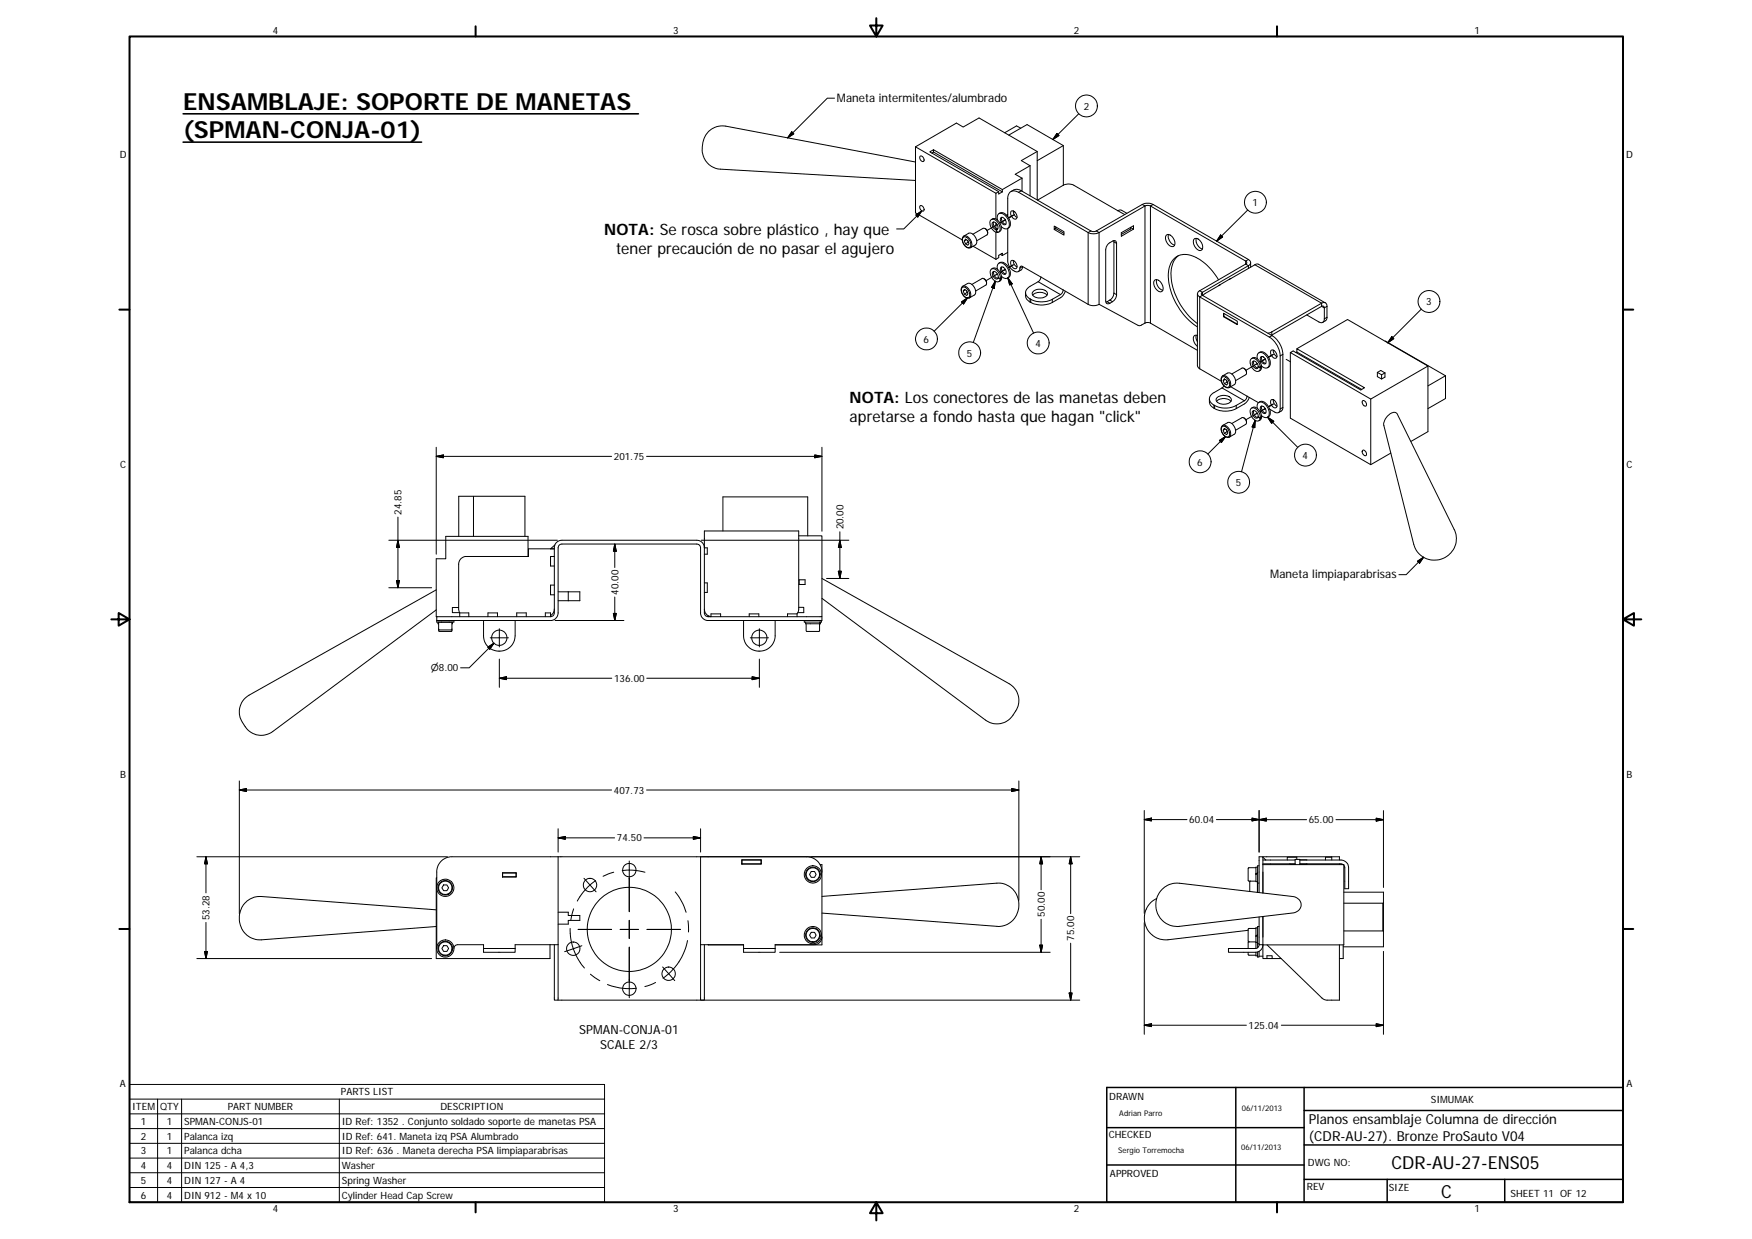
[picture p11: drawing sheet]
<svg xmlns="http://www.w3.org/2000/svg" width="420mm" height="297mm" viewBox="0 0 420 297" stroke-linecap="round" stroke-linejoin="round" font-family="sans-serif">
<g fill="none" stroke="#000" stroke-width=".24">
<path d="M189.9 31.6l.5 .5-1.5 1zM200.1 23.5h-1.7l-9.5 9.6M219.6 38.8l-45.5-8.6a5 5 0 0 0-5.7 5.6v.4a4.7 4.7 0 0 0 4.4 4.4l46.8 2.7M219.6 35.2l19.2 11.1M219.6 35.2l9.8-5.7 1.6 1 3.8-2.2 13.9 8v11.6M219.6 35.2v15.8l11.1 6.5M220.7 37.5a.79 .79 0 0 1 .8 .3 .79 .79 0 0 1-.1 .9 .91 .91 0 0 1-.7-1.2zM223.5 36.7l.4-.3 16.5 9.6M223.9 35.9l16.5 9.5M223.9 35.9v.5M223.9 35.9l-.9 .5 16.5 9.6v.5l.9-.5M241.9 32.4l4.4-2.5 8.7 5v9.5"/>
<path d="M244.8 30.7l-1-.5-2.9 1.6M247 39.7l-3.5 2.1 1.6 .9M247 39.7v7.3M248.7 36.3l-3.8 2.2 2.1 1.2M253.5 32l.5 .5-1.5 .9zM255 34.9l-6.3 3.6M258.7 27.3l-6.2 6.1M219.6 51.5l1.5-1-1 1.5zM220.7 49.4a.79 .79 0 0 1 .8 .3 .79 .79 0 0 1-.1 .9 .93 .93 0 0 1-.7-1.2zM221.1 50.5l-4.4 4.4h-1.7M231 57a1.23 1.23 0 0 1 1.7 1 .8 .8 0 0 1 .1 .8 .8 .8 0 0 1-.7 .5 1.88 1.88 0 0 1-1.1-2.3zM231.1 56.6l1.2-.7a1.87 1.87 0 0 1 1.6 2.8l-1.1 .7"/>
<path d="M231.1 56.6a1.86 1.86 0 0 1 2 2.1l-.3 .7M231.1 56.6a1.88 1.88 0 0 0 1.1 2.9l.6-.1M231.5 57.3l.6 .4 .3 .7-.3 .4-.6-.3-.2-.7zM231.7 57.5l-.4 .3M232.1 57.7l.1 .4M232.2 58.1l-.7 .4M232.2 58.1h.1M233.3 56.2l2.5-1.5a1.07 1.07 0 0 1 .9 1.6l-2.5 1.4M233.4 59l5.4 3.2M236.2 54.8l.5 .4 .2 .7M237.8 52.6a1.44 1.44 0 0 1 2 1 1.35 1.35 0 0 1-.3 2M238.3 53.2a1.31 1.31 0 0 0 1 1.7l-.5 .1"/>
<path d="M238.8 55a1.11 1.11 0 0 1-.6-1.8 1.15 1.15 0 0 1 .9 1.8l-.2 .1M238.8 55l.3 .7M238.8 46.3v6.2M238.8 53.5v1.2M238.8 55.7v6.5M239.1 53.8l-.4 .2M239.1 53.8l-2.4 1.4M239.2 55.7h-.1M239.2 54.9l-.3 .2 .3 .6a1.13 1.13 0 0 0 .4-1.8 1.41 1.41 0 0 0-2.1-1.1 2.37 2.37 0 0 0 1.6 2.9M239.2 52.8a1.04 1.04 0 0 1 .2-1.5 1.04 1.04 0 0 1 1.5 .2 2.46 2.46 0 0 1 .9 3.2 1.2 1.2 0 0 1-1.7-.4M239.5 46l-.7 .3M239.6 51.2a1.57 1.57 0 0 1 2.2 1 1.75 1.75 0 0 1-.2 2.6"/>
<path d="M240 52.2a1.05 1.05 0 0 1 1.1 .5 1.05 1.05 0 0 1 0 1.2 1.21 1.21 0 0 1-1.1-1.7zM240.3 52.1l-.1 .6a1.24 1.24 0 0 0 1 1M240.4 45.4v.6M241.1 52.7l-.4 .2M241.1 52.7l-1.3 .7M241.1 52.7l-1.3 .8M241.5 51.5l.2 .1M241.5 51.5v.3M241.7 54.8v7.8a2.61 2.61 0 0 0 2.4 2.6l.4-.5 .1-.4M241.7 51.4l-.2 .1M242.5 50.7a1.22 1.22 0 0 1 1.3 1.5 .67 .67 0 0 1-.6 .3 .67 .67 0 0 1-.6-.5 1.22 1.22 0 0 1-.1-1.3zM243 51.6l-1.1 .6"/>
<path d="M243 50.7l.4 .1M243 50.6v.2a1.57 1.57 0 0 0 .9 1.3M243.3 51.4l-1.4 .8M244.3 46.1a1.59 1.59 0 0 0-1.9-.2 1.59 1.59 0 0 0-.7 1.7v4.3M244.3 46.1l16.7 9.7M244.9 45.7l16.7 9.7M244.9 45.7l-.6 .4M244.9 45.7a1.95 1.95 0 0 0-2.5 .2M245.1 42.7l-4.7 2.7M245.1 42.7v3.1M253.2 54.8l2 1.1M253.2 54.4v.4"/>
<path d="M253.2 54.8l-.4 .2 2.4 1.4v-.9l-2.4-1.3v.8M255 44.4l1.1-.3 1.3 .2 10.7 6.2M255 44.4l-6.2 3.6M261 55.8l1.1 .2 1.5-.2M261 55.8v17.2M261.6 55.4l.5 .1 .8-.1M261.6 55.4l-.6 .4M262.9 55.4l.7 .4M263.6 55.8v17.2M267.1 57.7v.3M267.1 58v12.3M267.1 58l.7 .4"/>
<path d="M267.8 58.4a.59 .59 0 0 0-.3-.7 .59 .59 0 0 0-.7 .1l-.6 .4a2.13 2.13 0 0 0-1 1.7v12.3a.6 .6 0 0 0 .3 .6 .6 .6 0 0 0 .7-.1M267.8 58.4v12.3M268.1 50.5l.6-.2 1.5 .8M268.1 50.5l1.6 .9M268.9 55.8l2.9-1.7v.8l-2.9 1.7zM271.2 54.5v.4l-2.3 1.3M271.2 54.6l.6 .3M273.9 49l-11 6.4M273.9 49l.9-.3 1.1 .1 .6 .2M273.9 49l.7 .4M274.6 49.4l-11 6.4M274.6 49.4l.6-.2 .7 .2"/>
<path d="M274.6 49.4v28.1M275.9 49.4v28.1M275.9 49.4l22.8 13.2M276.5 49l-.6 .4M276.5 49l22.9 13.2M279.7 56.4a1.38 1.38 0 0 1 1.9 1.1 .98 .98 0 0 1-.5 1.6 2.07 2.07 0 0 1-1.4-2.7zM280.2 56.2a2.26 2.26 0 0 0 1.5 2.6M286.5 57.2a1.88 1.88 0 0 1 1.9 2.1 .74 .74 0 0 1-.5 .8 .74 .74 0 0 1-.9-.4 1.89 1.89 0 0 1-.5-2.5zM286.9 57.2l-.1 .1a2.31 2.31 0 0 0 1.6 2.4M292.7 56.3l.5 .5-1.4 1zM299.2 50.3l-7.4 7.5M230.6 72.4l1.4-1-.9 1.5z"/>
<path d="M230.8 68.9a1.6 1.6 0 0 1 1.5 2.5 1.68 1.68 0 0 1-1.5-2.5zM230.9 68.6a1.92 1.92 0 0 1 1.9 2.5l-.3 .3M230.9 68.6a1.84 1.84 0 0 0 1.5 2.9l.1-.1M230.9 68.6l1.1-.6a1.91 1.91 0 0 1 1.8 2.7l-1.3 .7M231.3 69.4l.5 .3 .3 .7-.3 .4-.5-.3-.3-.7zM231.5 69.5l-.5 .3M231.8 69.7l.1 .4M231.9 70.1l-.6 .4M231.9 70.1h.1M232 71.4l-8 8M233.1 68.2l2.4-1.4a1.06 1.06 0 0 1 .9 1.5l-2.4 1.5M236 66.8a1.05 1.05 0 0 1 .6 1.1"/>
<path d="M237.8 64.5a1.47 1.47 0 0 1 2.2 1l.1 .5a.58 .58 0 0 1-.2 .8M238.3 65.1v.1a1.35 1.35 0 0 0 1 1.5M238.7 67.4l-.3 1.7-.6-.2zM238.7 67.4l-5.3 14.7M238.8 65.9l.4-.2-2.7 1.6M239.2 64.5a1.02 1.02 0 0 1 .3-1.4 1.02 1.02 0 0 1 1.4 .3l.2 .2a2.24 2.24 0 0 1 .6 3.1 1.32 1.32 0 0 1-1.5-.4M239.4 66.7l.5 .3M239.4 66.7a.68 .68 0 0 1-.7 .1 .68 .68 0 0 1-.5-.5 .62 .62 0 0 1-.3-.8 .62 .62 0 0 1 .7-.4 1.49 1.49 0 0 1 .8 1.4l.5 .3M239.5 66.5l-.1 .2M239.6 63.1a1.58 1.58 0 0 1 2.2 .9 1.77 1.77 0 0 1-.2 2.7M239.9 61l.5 .3M239.9 66.8a2.04 2.04 0 0 0-2.1-2.3 2.12 2.12 0 0 0 1.3 3.1l.6-.2 .2-.4"/>
<path d="M240.1 64a1.11 1.11 0 0 1 1 1.8 1.18 1.18 0 0 1-1-1.8zM240.1 66.5l.1 .1M240.2 66.6l-.3 .4M240.2 66.6l-.1 .5-.5 .4M240.3 64l-.1 .6a1.23 1.23 0 0 0 1 1M240.4 61.3v-.6l-.9 .5v.6l-.7 .4M241.1 64.6l-.4 .2M241.1 64.6l-1.3 .7M241.7 60.5l-1.3 .8M241.7 66.6l1 1.5-.6 .2zM241.7 66.6l6.2 13.3M242.5 62.5a1.24 1.24 0 0 1 1.2 .6 1.24 1.24 0 0 1 0 1.3 1.3 1.3 0 0 1-1.2-1.9z"/>
<path d="M242.7 63.6l-.8 .5M243 62.5v.1a1.57 1.57 0 0 0 .9 1.4M243 63.5l-1.1 .6M245.2 63.9l-.2 .7-.8 .5M245.2 63.9a.39 .39 0 0 0-.4 0 .39 .39 0 0 0-.2 .4M245.2 63.9l-.6 .4M245.2 63.9l4.4 2.5M245.9 70.1v.8a1.77 1.77 0 0 0 1.1 1.5M247 71.6v.8M247 71.6l.2 .2M247 72.4l.2 .1M247.2 72.5l.3 .1a5.7 5.7 0 0 0 4.9-.1"/>
<path d="M247.2 71.8v.7M247.2 71.8a5.7 5.7 0 0 0 5.2 0M247.7 70.8a2.51 2.51 0 0 1 3.4 0M247.8 69.8a2.43 2.43 0 0 1 3.4 .4 1.41 1.41 0 0 1-1.9 1.2 1.31 1.31 0 0 1-1.7-1.3zM249 67.5l5.3 3.1M249 67.5l-2 1.1a1.58 1.58 0 0 0-1.1 1.5 1.58 1.58 0 0 0 1.1 1.5M249.6 66.4l11.4 6.6M249.6 66.4l-.2 .7-.4 .4M252.4 71.8v.7M254.3 70.6l-1.9 1.2M255 69.5l-.2 .6-.5 .5M255.5 69.8l-.8 1.3-2.3 1.4"/>
<path d="M261 73l1.1 .3 1.5-.3M263.6 73l9.3 5h.8l.9-.5M265.5 72.3l.7 .4M265.5 72.3l-.3 .1M266.2 71.9l.6 .4M266.2 71.9l-.7 .4M266.8 72.3l-.6 .4M267.1 70.3l.7 .4M267.1 70.3a2.17 2.17 0 0 1-.9 1.6M267.8 70.7a2.02 2.02 0 0 1-1 1.6M274.6 77.5l.4-.2 .9 .2M275.9 77.5l11.3 6.5"/>
<path d="M276.9 67.2a1.35 1.35 0 0 1 1.8 1.1 1.03 1.03 0 0 1-.5 1.7 2.11 2.11 0 0 1-1.3-2.8zM277.4 67.1v1a2.16 2.16 0 0 0 1.5 1.5M282.6 61.3a6.2 6.2 0 0 0-1.7 5.9 16.2 16.2 0 0 0 6.3 10.4M287.2 70.4v17.3l.5 .7M287.7 69.7a.79 .79 0 0 0-.5 .7 .79 .79 0 0 0 .5 .8M287.7 71.2v17.2M287.7 69.7l.7 .4M287.7 71.2l16.7 9.6M288.4 70.1a.37 .37 0 0 0-.3 .3 .37 .37 0 0 0 .3 .4M288.4 70.8l-.7 .4M288.4 70.1v.7M288.4 70.8l16.6 9.7"/>
<path d="M292.2 67.1a11.6 11.6 0 0 0-7.6-6.1 4 4 0 0 0-4.4 4.3 15.4 15.4 0 0 0 7 13.1M292.3 68.5h.1M292.6 68.3h.1M292.6 68.3l-3.6 2.1-.5 .5M293.5 75.9l3.2 1.8M293.5 75.2v.7M293.5 75.9h-.1l3.3 1.9v-.8l-3.3-1.9v.8M295.2 66.8l-2.9 1.7M298.7 63.3l-11 6.4M298.7 62.6a.37 .37 0 0 1 .3 .3 .37 .37 0 0 1-.3 .4M298.7 62.6v.7M298.7 63.3l.7 .4"/>
<path d="M299.4 63.7l-11 6.4M299.4 62.2a.78 .78 0 0 1 .5 .7 .78 .78 0 0 1-.5 .8M299.4 63.7v.7M299.4 62.2l-.7 .4M299.9 63v1.1M300.9 63.5l-6.1 3.5M300.9 63.5l.5-.2 .4 .1 16 9.2M300.9 63.5l16 9.2M305 79.6l-.9 .3M305 79.6v.7M313.4 75.5l2.9 1.7a.79 .79 0 0 0 .9 .1 .79 .79 0 0 0 .4-.8M316.9 72.7l-11.9 6.9"/>
<path d="M316.9 73.4l-11.9 6.9M316.9 72.7a.78 .78 0 0 1 1-.1 .78 .78 0 0 1 .3 .8M316.9 73.4a.4 .4 0 0 1 .5 0 .4 .4 0 0 1 .2 .4M316.9 73.4l.7 .4M316.9 72.7v.7M317.6 73.8v2.7M318.2 76.1l-.6 .4M318.2 73.4l-.6 .4M318.2 76.1l-.2 .7-.8 .5M318.2 73.4v2.7M340.9 74.1l-8.1 8.1M286.9 80.4l-.1 .7 .4 .8"/>
<path d="M287.2 80.4a.77 .77 0 0 0-1 .3 .77 .77 0 0 0 0 .9l.4 .9 .6 .5M287.7 88.4l5.2 3M290 95.6v.8a1.75 1.75 0 0 0 1.1 1.5M291.1 97.1v.8M291.1 97.1l.2 .1M291.1 97.9l.2 .1M291.3 98a5.8 5.8 0 0 0 5.2 0M291.3 97.2v.8M291.3 97.2a5.6 5.6 0 0 0 5.2 0M291.8 96.2a2.45 2.45 0 0 1 3.4 0M291.9 95.3a2.3 2.3 0 0 1 3.4 .5 2.01 2.01 0 0 1-2.9 .9 .8 .8 0 0 1-.7-.6 .8 .8 0 0 1 .2-.8zM293 90.5a1.47 1.47 0 0 1 1.9 1.6 .66 .66 0 0 1-.4 .8 .66 .66 0 0 1-.8-.3 1.77 1.77 0 0 1-.7-2.1z"/>
<path d="M293.1 93l5.3 3.1M293.1 93l-2 1.1a1.57 1.57 0 0 0-1.1 1.5 1.57 1.57 0 0 0 1.1 1.5M293.2 90.1a1.92 1.92 0 0 1 1.7 2.7l-.1 .1M293.2 90.1a1.85 1.85 0 0 0 1.5 2.9l.1-.1M293.2 90.1l1.2-.6a1.92 1.92 0 0 1 1.9 2.4l-.2 .2-1.3 .8M293.5 92.5l-.4 .5M293.6 90.8l.6 .4 .3 .7-.3 .4-.6-.3-.3-.8zM293.8 91l-.5 .2M294.1 91.2l.1 .4M294.2 91.6l-.6 .4M294.2 91.6h.2M295.1 92.7l4 2.3"/>
<path d="M295.4 89.7l2.4-1.4a1.04 1.04 0 0 1 1 1.5l-2.5 1.4M296.5 97.2v.8M298.3 88.3l.5 .4 .1 .7M298.4 96.1l-1.9 1.1M299.1 95l2.7 1.5M299.1 95l-.2 .6-.5 .5M299.6 95.3l-.3 .7-.7 .7-2.1 1.3M300.2 86a1.43 1.43 0 0 1 2 .9l.2 .3a.57 .57 0 0 1-.2 .8M300.2 97.8a1.53 1.53 0 0 1 2.1 1.1l.2 .5a.59 .59 0 0 1-.3 .8M300.7 86.6l-.1 .1a1.31 1.31 0 0 0 1.1 1.5M300.7 98.4a1.35 1.35 0 0 0 1 1.7M301.1 99.3l.4-.2-2.7 1.5"/>
<path d="M301.1 87.4l.4-.2-2.7 1.6M301.6 97.9a1.02 1.02 0 0 1 .2-1.4 1.02 1.02 0 0 1 1.5 .3l.2 .2a2.27 2.27 0 0 1 .5 3 1.23 1.23 0 0 1-1.5-.4M301.6 86a1.03 1.03 0 0 1 .3-1.4 1.03 1.03 0 0 1 1.4 .3 2.49 2.49 0 0 1 .8 3.1 1.13 1.13 0 0 1-1.6-.3M301.7 100l.5 .3M301.7 100a.66 .66 0 0 1-.7 .2 .66 .66 0 0 1-.5-.6 .62 .62 0 0 1-.3-.7 .62 .62 0 0 1 .7-.4 1.49 1.49 0 0 1 .8 1.4l.5 .3M301.7 88l.5 .2M301.7 88a.5 .5 0 0 1-.5 .4 .5 .5 0 0 1-.5-.3 .92 .92 0 0 1 0-1.5 1.48 1.48 0 0 1 1 1.3l.5 .1M301.8 99.9l-.1 .1M301.8 87.9l-.1 .1M301.9 96.5a1.58 1.58 0 0 1 2.3 .9 1.95 1.95 0 0 1 0 2.5l-.2 .2M301.9 84.6a1.66 1.66 0 0 1 2.4 1.1 1.6 1.6 0 0 1-.3 2.5M302.2 88a2.16 2.16 0 0 0-1.9-2.1 1.86 1.86 0 0 0 .6 2.9 .79 .79 0 0 0 .9 .2 .79 .79 0 0 0 .4-.8"/>
<path d="M302.3 85.6a.99 .99 0 0 1 1.1 .5 .99 .99 0 0 1-.1 1.2 1.3 1.3 0 0 1-1-1.7zM302.3 97.5a1 1 0 0 1 1.1 .5 1 1 0 0 1-.1 1.2 1.34 1.34 0 0 1-1-1.7zM302.4 87.8h.1M302.5 99.9v.1M302.5 87.8l-.3 .4M302.5 87.8l-.1 .8-.5 .4M302.5 100l-.3 .3M302.5 100l-.1 .5-.5 .4M302.6 85.5l-.1 .5a1.23 1.23 0 0 0 1.1 1.1M302.6 97.3l-.1 .6a1.24 1.24 0 0 0 1.1 1.1M303.4 97.9l-1.2 .8M303.4 86l-1.2 .8 1.2-.7-.3 .2"/>
<path d="M304.4 80.8l.3 .2a5.7 5.7 0 0 1 2.3 4.3M304.8 95.9a1.21 1.21 0 0 1 1.4 1.6 .67 .67 0 0 1-.7 .3 .67 .67 0 0 1-.5-.6 1.22 1.22 0 0 1-.2-1.3zM304.8 84a1.16 1.16 0 0 1 1.4 1.3 .58 .58 0 0 1-.4 .6 .58 .58 0 0 1-.7-.4 1.29 1.29 0 0 1-.3-1.5zM305 80.3l-.1 .1M305 85.1l-.8 .5M305 97l-.8 .5M305 80.5l-.6 .3M305 80.5a5.6 5.6 0 0 1 2.6 4.5M305.4 95.8l-.1 .2a1.56 1.56 0 0 0 .9 1.4M305.4 83.9l-.1 .2a1.57 1.57 0 0 0 .9 1.4M305.4 85l-1.2 .6M305.4 96.8l-1.2 .7 1.1-.6"/>
<path d="M307 98a.8 .8 0 0 1-.4 .9 .8 .8 0 0 1-.9-.1l-1.2-.7M307 85.3v12.7M307.6 85v12.7M307.6 97.7l-.1 .6-.9 .6M307.6 97.7l-.6 .3M307.6 85l-.6 .3M308.5 86.1l.9 .6M309.4 84.5v15.7l19.3 11.2 4.8-2.8M310.8 84.5l.2-.1 15.6 9M311 83.6l12.2-7 19.2 11.2-13.7 7.9-19.3-11.2 .7-.4 16.2 9.4 .9-.5-16.2-9.4v.8M326.7 96.2a.74 .74 0 0 1 .9 .3 .74 .74 0 0 1-.1 .9 .97 .97 0 0 1-.8-1.2zM328.7 95.7v15.7"/>
<path d="M330.3 89.3v1l1 .6 .8-.5v-1M330.3 89.3l1 .6M330.3 89.3l.8-.5 1 .6M331.3 89.9v1M332.1 89.4l-.8 .5M332.2 81.8l14.5 8.3M332.7 99.8a1.67 1.67 0 0 1 2.3-.7l13.7 27.8a5.2 5.2 0 0 1-2.9 7.1 5.2 5.2 0 0 1-6.8-3.5l-7.1-28.5a2.92 2.92 0 0 1 .8-2.2zM333.8 80.7l.5 .5-1.5 1zM342.4 87.8v15.7l-4 2.3M346.7 90.1l-4.3 2.4M346.7 90.1v5.4l-4.3 2.5M104.6 109.4l1.7-.3v.6z"/>
<path d="M104.6 109.4h42.1M104.6 107.2v25.7M113.5 119v9.6M195.4 109.1l1.7 .3-1.7 .3zM197.1 109.4h-42M197.1 107.2v20.2M292.4 105.6l1.5-1-1 1.5zM293 102.4a1.18 1.18 0 0 1 1.7 1 .82 .82 0 0 1 .2 .8 .82 .82 0 0 1-.7 .6 1.91 1.91 0 0 1-1.2-2.4zM293.2 102l1.2-.7a1.81 1.81 0 0 1 1.9 2.1l-.2 .6-1.3 .8M293.2 102a1.86 1.86 0 0 1 1.6 2.8M293.2 102a1.81 1.81 0 0 0 1.6 2.8M293.6 102.7l.6 .4 .3 .7-.3 .4-.6-.3-.3-.8z"/>
<path d="M293.8 102.9l-.5 .2M293.9 104.6l-4.2 4.3M294.1 103l.1 .5M294.2 103.5l-.6 .4M294.2 103.5h.2M295.4 101.5l2.4-1.4a1.07 1.07 0 0 1 1 1.6l-2.5 1.4M298.3 100.2l.5 .4 .1 .7M301 100.8l-.1 1.7-.6-.1zM301 100.8l-3.3 12.3M302.2 100.2a2.27 2.27 0 0 0-1.9-2.4 1.54 1.54 0 0 0 0 2.3 1.17 1.17 0 0 0 1.8 .5l.1-.3M304 100l1.5 1-.5 .5zM304 100l7.2 7.3"/>
<path d="M326.7 108.1a.68 .68 0 0 1 .8 0 .68 .68 0 0 1 .2 .7 .43 .43 0 0 1-.4 .5 .43 .43 0 0 1-.4-.4zM93.2 129.5h40.5M95.1 139.2h.7l-.4 1.7zM95.4 124v16.9M95.4 129.5l.4 1.7h-.7zM125.9 128.6v-9.6h-15.9v9.6M126.6 133.4v-4.8h-19.7v5.4h-2.3v13.8h.1M132.9 133.4h-.9v2.3h.9M132.9 131.6h-6.2v1.8h-14.9a1.83 1.83 0 0 0-1.8 1.9v10.7l.2 .9M133.1 130.7l-1.1 .9M147.4 130.4l.4 1.7h-.7zM147.4 130.4v5.7"/>
<path d="M168.2 129.5h35.4M168.9 132.9h.7v-1.6h-.7a1.83 1.83 0 0 0-1.8-1.8h-32.3a1.83 1.83 0 0 0-1.9 1.8v15.6a.9 .9 0 0 1-.9 .9M168.9 139.7h.7v2.3h-.7M173.4 127.3v-8.2h20.3v9.4M191.5 128.5h5.6v19.3h-27.3M191.7 139h1.4v1.1h-1.4zM197.1 138.7l44.9 25.2a4.9 4.9 0 0 1 .9 7.6 4.6 4.6 0 0 1-6.6 1.1l-39.2-29.2M198.2 138.7h5.4M201.1 136.9h.6l-.3 1.8zM201.4 129.5l.3 1.7h-.6zM201.4 127.5v11.2M339.9 134.5l1.5-.9-1 1.4z"/>
<path d="M341.4 133.6l-4.2 4.2h-1.7M93.2 140.9h10.3M104.6 141.4l-44.9 25.3a4.9 4.9 0 0 0-.9 7.5 4.6 4.6 0 0 0 6.6 1.2l39.2-29.2M104.7 148.8v.3h4.1v-.3M105 149.1v.4h.2M105.2 149.2h3.2l-.1 2.1-3 .1zM105.9 149.1l-.1 .1M107.7 149.1v.1M108.4 150.8l-.2 .2h-2.8l-.2-.2M108.5 149.1v.4h-.1M110 145.6h-1.5v1.3h1.7M110.2 146.9h2.2v.9"/>
<path d="M110.2 146.9v.9M116 148.8v3.6a3.8 3.8 0 0 0 3.7 3.7 3.8 3.8 0 0 0 3.8-3.7v-3.6M117 155.2l1.5-1-1 1.4zM117 147.8v-.9h2.3v.9M117.6 152.9h4.3M118.5 154.2l-6 5.9h-2M119.7 150.7v4.4M119.7 158v6.8M123.9 147.8v-.9h2.3v.9M130.8 147.8v-.9h1.2v.9M132 147.8h-27.3v1M132.9 140.3h-.9v2.3h.9"/>
<path d="M132.9 146l-.2 .8-.7 .8M133.1 148.8h16.5M133.8 141.9h5.3v2.1h-5.3M136.3 141.9v2.1M147.1 147.1h.7l-.4 1.7zM147.4 143.1v5.7M168.9 146a1.87 1.87 0 0 0 1.6 1.8v-.6h2.3v.6M169.8 147.6v.2M178.3 148.8v3.6a3.8 3.8 0 0 0 3.8 3.7 3.8 3.8 0 0 0 3.8-3.7v-3.6M179.7 147.8v-.6h2.3v.6M179.9 152.9h4.4M182.1 150.7v4.4"/>
<path d="M182.1 158v6.8M191.1 147.2h-2.2v.6M191.1 147.2v.6M191.1 147.2l.4-1.2v-18.7h-22.6v19.6a.87 .87 0 0 0 .9 .9M191.5 145.6h1.3v1.3h-1.5M192.9 148.8v.3h4.1v-.3M193.2 149.1v.4h3.5M196.5 149.5v1.8l-.1 .1h-3l-.1-1.9M196.7 149.5h.1M196.7 149.1v.4M196.7 149.5v-.4v.4M197.1 147.8v1h-27.3a1.79 1.79 0 0 1-1.8-1.9v-15.6a.94 .94 0 0 0-.9-.9h-32.3a.9 .9 0 0 0-1 .9v15.6a1.87 1.87 0 0 1-1.8 1.9h-27.3"/>
<path d="M119.7 162.6l1.7-.4v.7zM119.7 162.6h27M180.4 162.2l1.7 .4-1.7 .3zM182.1 162.6h-27M57.4 187.2v31.8M57.4 189.4l1.7-.4v.8zM57.4 189.4h89.3M133.8 198.7v5.6M155.1 189.4h89.2M168 198.7v5.6M242.6 189l1.7 .4-1.7 .4zM244.3 187.2v28.6"/>
<path d="M274.4 196.5h10.3M274.4 196.5l1.8-.4v.7zM274.4 194.3v24.7M300.3 196.1l1.7 .4-1.7 .3zM302 196.5h-10.3M302 196.5l1.7-.3v.7zM302 196.5h11.3M302 194.3v10M320.4 196.5h11.4M330 196.2l1.8 .3-1.8 .3zM331.8 194.3v18.5M47.2 205.4h60.1"/>
<path d="M49.4 205.4v8.7M49.4 205.4l.4 1.7h-.7zM104.6 218.1l-41.9-3.2a5.2 5.2 0 0 0-5.3 5.2 5.2 5.2 0 0 0 5.3 5.2l41.9-3.2M104.7 210.4h-.1v19.4h27.3v-3.3M106.4 212.2h.8l.4 .7-.4 .6h-.8l-.4-.6zM107.4 214.3l.1 .1M107.5 214.4h.1M107.5 214.3a1.4 1.4 0 0 0 1-1.7 1.73 1.73 0 0 0-2.1-1.4 1.73 1.73 0 0 0-1.3 2.2 1.73 1.73 0 0 0 2.4 1M120.5 209.2h3.3v1h-3.3zM123.8 209.3v.9M123.8 209.3h-3.3v.9h3.3M133.8 205.4h-25.4a3.6 3.6 0 0 0-3.7 3.7v18.3"/>
<path d="M133.8 205.4v34.4h-.9v-13.3M133.8 200.9l1.8-.4v.7zM133.8 205.4h34.2M133.8 218.7h2.5v.8h2.8v1.2h-2.8v.9h-2.5M137.6 217.9l-.7 2.6M140 210.6l2.9 3.2M142.8 211.1a14.9 14.9 0 0 0-4.4 4.9M147.2 209.1l-2.6 1M147.4 200.9h-13.6M149.2 208.7a14.1 14.1 0 0 1 5.5 .4M150.9 206.4v12.2M154.4 200.9h13.6"/>
<path d="M161.9 213.8a14.4 14.4 0 0 1 2.6 4.9M166.3 200.5l1.7 .4-1.7 .3zM168 205.4v34.4h.9v-13.3M168 205.4h1.8M168.2 205.4h90.7M177.9 206.1h4.7v1.1h-4.7zM177.9 206.2h4.7M177.9 207.1h4.7M177.9 206.2v.9M182.5 206.2v.9M193.5 205.4a3.6 3.6 0 0 1 3.6 3.7M194.6 208.9h.7l.4 .7-.4 .7h-.7l-.4-.7z"/>
<path d="M196.7 209.5a1.75 1.75 0 0 0-2.7-1.3 1.75 1.75 0 0 0 0 3 1.75 1.75 0 0 0 2.7-1.3v-.3M196.7 209.5v.1M196.7 209.5h-.2M196.7 207.3h.4v19.2h-11.2M196.7 209.6l-.2 .1M197.1 214.9l42-3.2a5.2 5.2 0 0 1 5.2 5.2 5.2 5.2 0 0 1-5.2 5.2l-42-3.2M249.7 205.4l.3 1.7h-.6zM249.7 205.4v7.9M256.8 205.4v13.6M256.8 205.4l.3 1.7h-.7zM277.4 215.4a5.2 5.2 0 0 0-2.8 6.1 5.2 5.2 0 0 0 5.5 3.8l19.2-2.3M278.8 213.1l1.6-1.1 1.8-.3 27.8 3.2a1.98 1.98 0 0 1 2 2 1.98 1.98 0 0 1-2 2l-27.1 3.2a5.2 5.2 0 0 1-5.3-3 5.2 5.2 0 0 1 1.2-6z"/>
<path d="M299.9 211.2l-.2 .1v2.4M301.2 209.6v1.8h.4v2.5v-2.2M301.2 209.5v.1M301.2 208h-1.7l-.2 .2 .1 3h1.8M301.6 211.9h.1M301.6 211.7h.4M301.6 209.2l-.4 .3M301.6 209.4l-.4 .2M301.6 207.9h-.4v1.6M301.6 213.8h.1M302 219.8v6.7h.9M302 207.6h-.4v4.1"/>
<path d="M302.9 207.1h7.7M302.9 205.4h18.3v.8M302.9 207.3h19.4v19.2h-19.4M302.9 207.3v6.8M302.9 219.7v6.8M302.9 207.3v-1.9h-.9v8.6M302.9 206.2h.7M302.9 205.5l.7 .7M303.6 206.2h7M309.3 207.1l1.3 .1M310.6 207.3v-1.3h1.1v1.3M311 206v-.5h-2.3v.7"/>
<path d="M311.7 206.2h9.9a1.87 1.87 0 0 1 1.8 1.8v5.1h-.9v-5.1l-.2-.6M311.7 207.1h9.9l.5 .2M311.7 206.1l1.7 .1M313.4 207.1l-1.7 .1M317.9 206.2v-.7h1.5v.7M321.2 207.1v.2M322.3 213.9h9.5v13.1h-9.7M322.3 216.5h9.3v6.7h-9.3M47.2 229.8h56.3M49.1 228.1h.7l-.4 1.7zM49.4 221.1v8.7M106.4 226.7h.8l.4 .7-.4 .7h-.8l-.4-.7z"/>
<path d="M108.4 227.7h.1M108.4 227.5h.1M108.5 227.5v.2M108.5 227.5a1.74 1.74 0 0 0-2.5-1.6 1.74 1.74 0 0 0-.3 2.9 1.74 1.74 0 0 0 2.8-1.1M108.8 227.4a.94 .94 0 0 1 1-.9h6.2v.9M116 227.4h7.5v.9h-7.5zM133.8 226.5h-10.3v.9M133.8 239.8h34.2M136.7 222.6l.2 2.6 .6 2.3M137.5 227.5a14.2 14.2 0 0 0 2.7 4.6M137.5 227.5l-2.1 .7M138.7 222.8h8"/>
<path d="M139.5 226.7l-2 .8M141.6 233.6l2.2 1.5M145.7 236a14 14 0 0 0 6.9 .9M148.7 222.8h4.4M150.9 220.6v4.4M150.9 227.1v12.1M155.2 222.8h8M157.2 235.5l-2.5 1M158.9 231.8l1.5 1.6M160.4 233.4l-1.4 1.1M160.4 233.4l1.4 1.7M164.9 225.5a14.1 14.1 0 0 1-4.5 7.9"/>
<path d="M165 220.7l.1 2.7M168 226.5h1.8M168.2 239.8h90.7M169.8 226.5h8.5v.9M169.8 226.5h.1M178.3 227.4h7.6v.9h-7.6zM185.9 226.5v.9M187 228.3h64.9M194.6 223.5h.7l.4 .7-.4 .7h-.7l-.4-.7zM196.5 224.5h.2M196.5 224.3h.2M196.7 224.3v.2"/>
<path d="M196.7 224.3a1.76 1.76 0 0 0-2.4-1.8 1.76 1.76 0 0 0-.5 3 1.76 1.76 0 0 0 2.9-1M197.1 224.7a1.83 1.83 0 0 1-1.8 1.8h-9.4M249.4 226.6h.6l-.3 1.7zM249.7 220.4v7.9M256.4 238.1h.7l-.3 1.7zM256.8 226.1v13.7M274.4 221.2v26.8M299.3 228.3l.2 .7h1.7M299.5 225.8h1.7M299.5 225.8l-.2 .2v1.4M301.2 224.5v1.4M301.2 228.3v.9h.4"/>
<path d="M301.2 225.9v1.5M301.2 224.3v.2M301.2 222.6l-1.8 .1-.1 2.9 .2 .2M301.2 225.9h.4M301.6 226.3v.9M301.6 224.1l-.4 .2M301.6 224.3l-.4 .2M301.6 222.4h-.4v1.9M301.6 226.3h.4M302 228v1.4h-.4v-1.2M302 229.2h.9M302 222.1h-.4v4.2"/>
<path d="M302.9 226.5v3.3h.9M302.9 226.5a1.79 1.79 0 0 1-1.9 1.8h-6.4v-.9h6.4a.9 .9 0 0 0 1-.9M303.8 229.8h3.4M303.8 229.8v-.7h1.3v.7M303.9 226.5l13.3 12.9 .9 .4h1.3h1.8v-13.3M322.1 226.5v3.3h-.9M331.8 228.1v19.9M31.1 260h113.9v28.2h-113.9zM274.4 245.8h24.5M274.4 245.8l1.8-.4v.7zM330 245.4l1.8 .4-1.8 .3zM331.8 245.8h-24.5"/>
<path d="M31.1 263.5h113.9M31.1 267h113.9M31.1 270.6h113.9M31.1 274.1h113.9M31.1 277.6h113.9M37.8 263.5v24.7M43.5 263.5v24.7M81.4 263.5v24.7M31.1 281.2h113.9M31.1 284.7h113.9"/>
<circle cx="260.5" cy="25.4" r="2.61"/>
<circle cx="301.1" cy="48.5" r="2.62"/>
<circle cx="342.7" cy="72.3" r="2.62"/>
<circle cx="222.2" cy="81.3" r="2.62"/>
<circle cx="232.5" cy="84.6" r="2.62"/>
<circle cx="249" cy="82.2" r="2.62"/>
<circle cx="287.8" cy="110.7" r="2.63"/>
<circle cx="297.1" cy="115.6" r="2.62"/>
<circle cx="313.1" cy="109.1" r="2.63"/>
<circle cx="119.7" cy="152.9" r="1.83"/>
<circle cx="182.1" cy="152.9" r="1.83"/>
<circle cx="106.8" cy="212.8" r="1.6"/>
<circle cx="106.8" cy="212.8" r="2.07"/>
<circle cx="141.5" cy="212.2" r="1.6"/>
<circle cx="150.9" cy="208.6" r="1.6"/>
<circle cx="194.9" cy="209.6" r="1.61"/>
<circle cx="194.9" cy="209.6" r="2.06"/>
<circle cx="106.8" cy="227.4" r="2.06"/>
<circle cx="106.8" cy="227.4" r="1.6"/>
<circle cx="137.5" cy="227.5" r="1.6"/>
<circle cx="150.9" cy="237" r="1.6"/>
<circle cx="150.9" cy="222.8" r="10.1"/>
<circle cx="160.4" cy="233.4" r="1.6"/>
<circle cx="194.9" cy="224.2" r="1.61"/>
<circle cx="194.9" cy="224.2" r="2.06"/>
</g>
<g fill="none" stroke="#000" stroke-width=".48">
<path d="M31.1 8.7h358.1v279.5h-358.1zM114.1 6.3v2.4M210.2 4.4v4.3l-1.6-2.6h3.1l-1.5 2.6M306.2 6.3v2.4M28.6 74.2h2.5M389.2 74.2h2.5M26.7 148.5h4.4l-2.6-1.5v3l2.6-1.5M389.2 148.5l2.6 1.5v-3l-2.6 1.5h4.4M28.6 222.7h2.5M389.2 222.7h2.5M114.1 288.2v2.5M210.2 288.2l1.5 2.7h-3.1l1.6-2.7v4.4"/>
<path d="M306.2 288.2v2.5"/>
</g>
<path d="M265.4 279.3h47.3M265.4 270.3h47.3M265.4 260.7h123.8v27.5h-123.8zM296.4 260.7v27.5M312.7 274.5h76.5M312.7 266.2h76.5M312.7 260.7v27.5M312.7 282.7h76.5M332.7 282.7v5.5M360.9 282.7v5.5" fill="none" stroke="#000" stroke-width=".36"/>
<path d="M43.9 27.3h109.2M43.9 34.1h57.2" fill="none" stroke="#000" stroke-width=".38"/>
<g fill="#000" stroke="#000" stroke-width=".24">
<path d="M189.9 31.6l.5 .5-1.5 1zM253.5 32l.5 .5-1.5 .9zM219.6 51.5l1.5-1-1 1.5zM292.7 56.3l.5 .5-1.4 1zM230.6 72.4l1.4-1-.9 1.5zM238.7 67.4l-.3 1.7-.6-.2zM241.7 66.6l1 1.5-.6 .2zM333.8 80.7l.5 .5-1.5 1zM104.6 109.4l1.7-.3v.6zM195.4 109.1l1.7 .3-1.7 .3zM292.4 105.6l1.5-1-1 1.5zM301 100.8l-.1 1.7-.6-.1z"/>
<path d="M304 100l1.5 1-.5 .5zM95.1 139.2h.7l-.4 1.7zM95.4 129.5l.4 1.7h-.7zM147.4 130.4l.4 1.7h-.7zM201.1 136.9h.6l-.3 1.8zM201.4 129.5l.3 1.7h-.6zM339.9 134.5l1.5-.9-1 1.4zM117 155.2l1.5-1-1 1.4zM147.1 147.1h.7l-.4 1.7zM119.7 162.6l1.7-.4v.7zM180.4 162.2l1.7 .4-1.7 .3zM57.4 189.4l1.7-.4v.8z"/>
<path d="M242.6 189l1.7 .4-1.7 .4zM274.4 196.5l1.8-.4v.7zM300.3 196.1l1.7 .4-1.7 .3zM302 196.5l1.7-.3v.7zM330 196.2l1.8 .3-1.8 .3zM49.4 205.4l.4 1.7h-.7zM133.8 200.9l1.8-.4v.7zM166.3 200.5l1.7 .4-1.7 .3zM249.7 205.4l.3 1.7h-.6zM256.8 205.4l.3 1.7h-.7zM49.1 228.1h.7l-.4 1.7zM249.4 226.6h.6l-.3 1.7z"/>
<path d="M256.4 238.1h.7l-.3 1.7zM274.4 245.8l1.8-.4v.7zM330 245.4l1.8 .4-1.8 .3z"/>
</g>
<g font-size="5.7">
<text x="43.9" y="26.4">ENSAMBLAJE: SOPORTE DE MANETAS</text>
<text x="43.9" y="33.2">(SPMAN-CONJA-01)</text>
</g>
<g font-size="4.3">
<text x="333.7" y="280.2">CDR-AU-27-ENS05</text>
<text x="345.6" y="287.3">C</text>
</g>
<g font-size="3.8">
<text x="144.9" y="56.3">NOTA: Se rosca sobre plástico , hay que</text>
<text x="147.7" y="60.8">tener precaución de no pasar el agujero</text>
<text x="203.7" y="96.7">NOTA: Los conectores de las manetas deben</text>
<text x="203.7" y="101.2">apretarse a fondo hasta que hagan &quot;click&quot;</text>
</g>
<g font-size="3.3">
<text x="313.9" y="269.6">Planos ensamblaje Columna de dirección</text>
<text x="313.9" y="273.5">(CDR-AU-27). Bronze ProSauto V04</text>
</g>
<g font-size="3">
<text x="138.9" y="247.9">SPMAN-CONJA-01</text>
<text x="144" y="251.5">SCALE 2/3</text>
</g>
<g font-size="2.8">
<text x="200.7" y="24.4">Maneta intermitentes/alumbrado</text>
<text x="304.6" y="138.6">Maneta limpiaparabrisas</text>
</g>
<g font-size="2.4">
<text x="65.4" y="8">4</text>
<text x="161.4" y="8">3</text>
<text x="257.5" y="8">2</text>
<text x="353.6" y="8">1</text>
<text x="259.9" y="26.3">2</text>
<text x="28.7" y="38">D</text>
<text x="390" y="38">D</text>
<text x="300.4" y="49.4">1</text>
<text x="342" y="73.2">3</text>
<text x="221.5" y="82.2">6</text>
<text x="248.3" y="83.1">4</text>
<text x="231.9" y="85.5">5</text>
<text x="28.8" y="112.2">C</text>
<text x="147.2" y="110.3">201.75</text>
<text x="287.1" y="111.6">6</text>
<text x="312.4" y="110">4</text>
<text x="390.1" y="112.2">C</text>
<text x="296.4" y="116.5">5</text>
<text x="96.3" y="123.4" transform="rotate(-90 96.3 123.4)">24.85</text>
<text x="202.3" y="126.9" transform="rotate(-90 202.3 126.9)">20.00</text>
<text x="148.3" y="142.6" transform="rotate(-90 148.3 142.6)">40.00</text>
<text x="147.3" y="163.5">136.00</text>
<text x="28.8" y="186.5">B</text>
<text x="147.2" y="190.3">407.73</text>
<text x="390.1" y="186.5">B</text>
<text x="285.2" y="197.4">60.04</text>
<text x="313.9" y="197.4">65.00</text>
<text x="147.9" y="201.7">74.50</text>
<text x="50.3" y="220.6" transform="rotate(-90 50.3 220.6)">53.28</text>
<text x="250.5" y="219.8" transform="rotate(-90 250.5 219.8)">50.00</text>
<text x="257.6" y="225.6" transform="rotate(-90 257.6 225.6)">75.00</text>
<text x="299.4" y="246.6">125.04</text>
<text x="28.8" y="260.7">A</text>
<text x="81.8" y="262.6">PARTS LIST</text>
<text x="266" y="263.8">DRAWN</text>
<text x="390" y="260.7">A</text>
<text x="31.7" y="266.1">ITEM</text>
<text x="33.8" y="269.7">1</text>
<text x="38.4" y="266.1">QTY</text>
<text x="40" y="269.7">1</text>
<text x="44.2" y="269.7">SPMAN-CONJS-01</text>
<text x="54.6" y="266.1">PART NUMBER</text>
<text x="82" y="269.7">ID Ref: 1352 . Conjunto soldado soporte de manetas PSA</text>
<text x="105.7" y="266.1">DESCRIPTION</text>
<text x="343.1" y="264.4">SIMUMAK</text>
<text x="33.8" y="273.2">2</text>
<text x="40" y="273.2">1</text>
<text x="44.2" y="273.2">Palanca izq</text>
<text x="82" y="273.2">ID Ref: 641. Maneta izq PSA Alumbrado</text>
<text x="265.9" y="272.8">CHECKED</text>
<text x="33.8" y="276.8">3</text>
<text x="33.8" y="280.3">4</text>
<text x="40" y="276.8">1</text>
<text x="40" y="280.3">4</text>
<text x="44.2" y="276.8">Palanca dcha</text>
<text x="44.2" y="280.3">DIN 125 - A 4,3</text>
<text x="82" y="276.8">ID Ref: 636 . Maneta derecha PSA limpiaparabrisas</text>
<text x="82" y="280.3">Washer</text>
<text x="313.7" y="279.6">DWG NO:</text>
<text x="33.8" y="283.8">5</text>
<text x="33.8" y="287.3">6</text>
<text x="40" y="283.8">4</text>
<text x="40" y="287.3">4</text>
<text x="44.2" y="283.8">DIN 127 - A 4</text>
<text x="44.2" y="287.3">DIN 912 - M4 x 10</text>
<text x="82" y="283.8">Spring Washer</text>
<text x="82" y="287.4">Cylinder Head Cap Screw</text>
<text x="266.2" y="282.2">APPROVED</text>
<text x="313.4" y="285.2">REV</text>
<text x="333" y="285.5">SIZE</text>
<text x="362.2" y="286.9">SHEET 11 OF 12</text>
<text x="65.4" y="290.7">4</text>
<text x="161.4" y="290.7">3</text>
<text x="257.5" y="290.7">2</text>
<text x="353.6" y="290.7">1</text>
</g>
<text font-size="2.3" x="103.3" y="161">⌀8.00</text>
<g font-size="1.9">
<text x="268.4" y="267.7">Adrian Parro</text>
<text x="297.8" y="266.4">06/11/2013</text>
<text x="297.7" y="275.7">06/11/2013</text>
<text x="268.2" y="276.4">Sergio Torremocha</text>
</g>
</svg>
